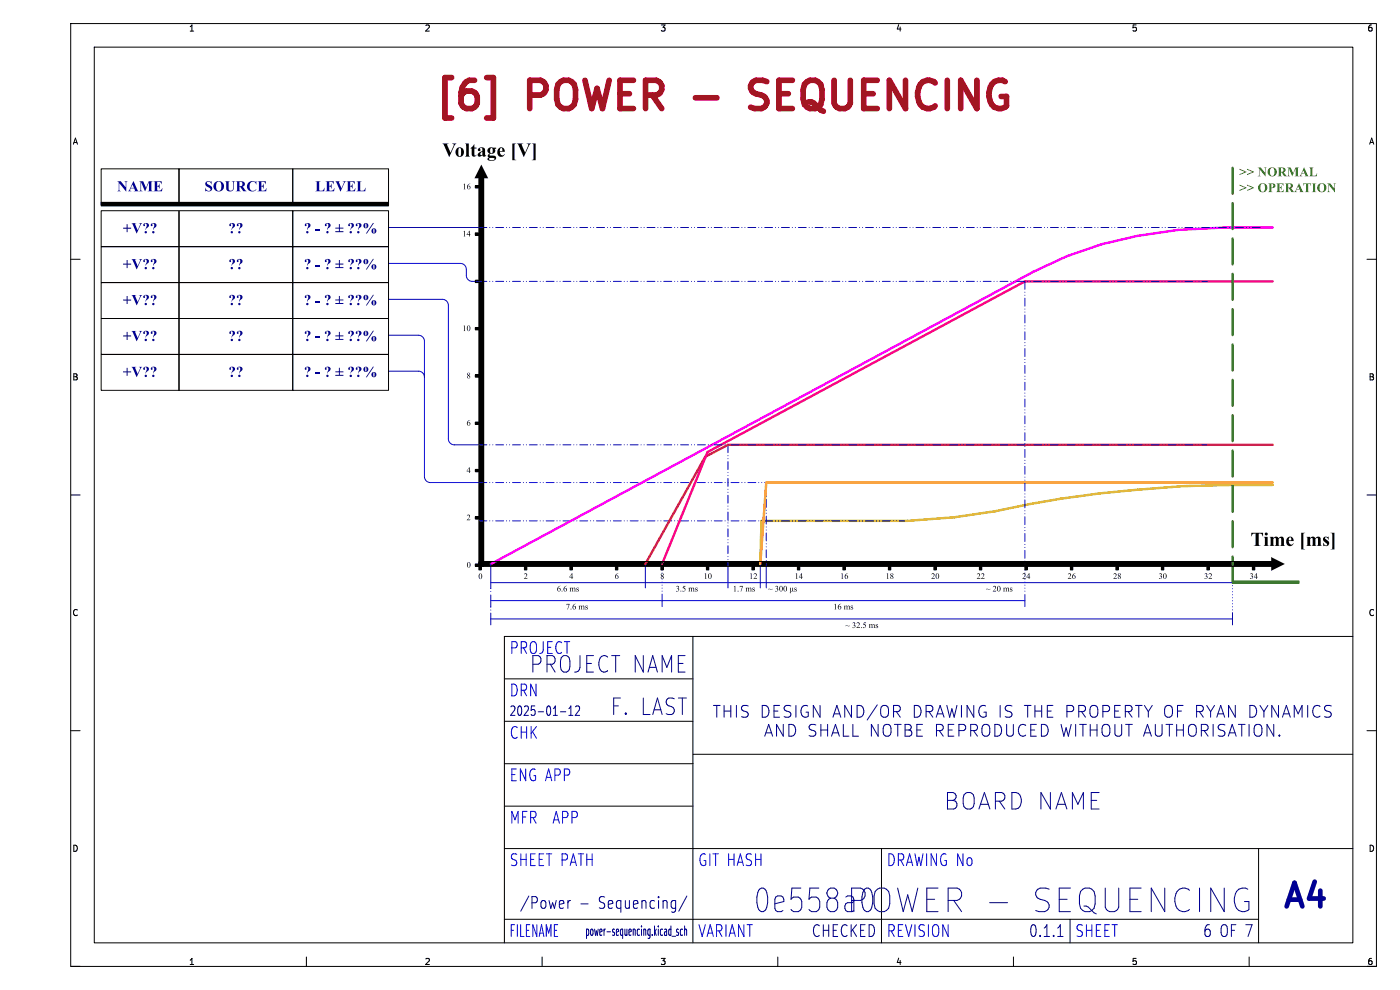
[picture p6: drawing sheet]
<svg xmlns="http://www.w3.org/2000/svg" width="297mm" height="210mm" viewBox="0 0 297 210" stroke-linecap="round" stroke-linejoin="round" font-family="sans-serif">
<g fill="none" stroke="#000" stroke-width=".21">
<path d="M15 5h277v200h-277zM20 10h267v190h-267zM15 55h2M290 55h2M15 105h2M290 105h2M147 135v65M287 135h-180v65M15 155h2M107 153h40M107 144h40M107 171h40"/>
<path d="M107 162h40M147 160h140M107 195h160M107 180h180M187 180v20M227 195v5M267 180v20M15 205h2M65 203v2M115 203v2M165 203v2M215 203v2"/>
<path d="M265 203v2M290 205h2"/>
</g>
<g fill="none" stroke="#00007f" stroke-width=".21">
<path d="M118.9 151h1.1M120.7 151.8h.8M120.7 150.3l.4-.5v2M122.1 149.9l.2-.1h.4l.2 .1 .1 .4-1 1.5h1M151.3 149.6h1.5M152.1 149.6v2.5M153.6 149.6v2.5M155 149.6v2.5M156.2 149.6v2.5M158.7 149.8l-.9-.2a.6 .6 0 0 0-.5 .5 .6 .6 0 0 0 .2 .6M162.2 156.2l.9-2.5 .8 2.5M163.1 150.7a1.09 1.09 0 0 0-1.4-1.1v2.5"/>
<path d="M165.4 149.6h-1.2v2.5M166.2 153.7v2.5l-1.5-2.5v2.5M167.4 153.7v2.5l.9-.2 .4-.4M167.8 149.8l-1-.2a.6 .6 0 0 0-.4 .5 .6 .6 0 0 0 .2 .6M168.8 149.6v2.5M171.3 149.8a.96 .96 0 0 0-1 0 .96 .96 0 0 0-.4 .9M173.1 155.7l-.5 .5-1-.2M174 149.6v2.5l-1.5-2.5v2.5M174.1 153.7v2.5M175.6 153.7v2.5M176.4 156.2l.8-2.5 .9 2.5M176.7 152.1l.8-2.5 .9 2.5"/>
<path d="M178.9 153.7v2.5h1.2M180.6 149.6v2.5l-1.4-2.5v2.5M180.9 153.7v2.5h1.2M183.3 150.7a1.09 1.09 0 0 0-1.5-1.1v2.5M186.1 149.5l-2.1 3.2M186.3 153.7v2.5l-1.4-2.5v2.5M186.8 151.3v-.8a.83 .83 0 0 1 .9-.9 .83 .83 0 0 1 .8 .9v.8M187.4 155.3a.83 .83 0 0 0 .8 .9 .83 .83 0 0 0 .8-.9M190.5 153.7v2.5M190.9 150.7a.68 .68 0 0 0-.4-1.1h-.9v2.5M192 153.7v2.5h1l.4-.5M194.5 153.7v2.5h1.2"/>
<path d="M195.4 150.7a1.09 1.09 0 0 0-1.4-1.1v2.5M197.7 150.8a.68 .68 0 0 0 .2-.6 .68 .68 0 0 0-.5-.6h-.9v2.5M198.6 152.1l.8-2.5 .9 2.5M198.7 153.7v2.5M199.3 155l.8 1.2M200.9 149.6l.6 2.5 .4-1.7 .5 1.7 .6-2.5M201.2 153.7v2.5h1.2M203.4 153.7v2.5M204 149.6v2.5M205.9 153.7v2.5M206.5 155l.9 1.2M206.6 149.6v2.5l-1.4-2.5v2.5"/>
<path d="M208.4 154a.84 .84 0 0 1 1-.3 .84 .84 0 0 1 .6 .8v.8a.83 .83 0 0 1-.9 .9 .83 .83 0 0 1-.8-.9zM209.1 149.8a1.03 1.03 0 0 0-1.2 .1 1.03 1.03 0 0 0-.2 1.2 .94 .94 0 0 0 .4 .9 .94 .94 0 0 0 1.1-.1v-.8h-.5M211 153.7a1.32 1.32 0 0 1 1.5 .8 1.32 1.32 0 0 1-.5 1.5l-1 .2zM212.2 149.6v2.5M213.5 153.7v2l.5 .5 .7-.2 .3-.3v-2M214.7 149.8l-1-.2a.61 .61 0 0 0-.5 .6 .61 .61 0 0 0 .5 .6 .91 .91 0 0 1 1 .6 .64 .64 0 0 1-.5 .7l-.9-.1M217.3 149.6h1.4M217.6 153.9a1 1 0 0 0-1.2 0 1 1 0 0 0-.4 1.2 .94 .94 0 0 0 .5 1 .94 .94 0 0 0 1.1-.2M218 149.6v2.5M218.7 154.9h.8M219.6 149.6v2.5M219.6 150.8h1.4"/>
<path d="M219.9 153.7h-1.2v2.5h1.2M220.9 153.7a1.32 1.32 0 0 1 1.5 .8 1.32 1.32 0 0 1-.5 1.5l-1 .2zM221 149.6v2.5M222.2 150.8h.8M223.4 149.6h-1.2v2.5h1.2M225.1 153.7l.6 2.5 .5-1.8 .4 1.8 .6-2.5M226.3 151h1a.68 .68 0 0 0 .5-.7 .68 .68 0 0 0-.5-.7h-1v2.5M228.2 153.7v2.5M228.8 151h1a.68 .68 0 0 0 .5-.7 .68 .68 0 0 0-.5-.7h-1v2.5M229 153.7h1.5M229.4 151l.9 1.1M229.7 153.7v2.5"/>
<path d="M231.3 154.9h1.4M231.3 153.7v2.5M231.6 149.8a.83 .83 0 0 1 .9-.1 .83 .83 0 0 1 .4 .8v.8a.83 .83 0 0 1-.8 .9 .83 .83 0 0 1-.9-.9v-.8l.1-.5zM232.7 153.7v2.5M233.9 154a.84 .84 0 0 1 1-.3 .84 .84 0 0 1 .6 .8v.8a.83 .83 0 0 1-.9 .9 .83 .83 0 0 1-.8-.9zM234 151h.9a.68 .68 0 0 0 .5-.7 .68 .68 0 0 0-.5-.7h-.9v2.5M236.5 150.8h.8M236.5 153.7v2l.1 .2 .4 .3h.5l.5-.5M237.7 149.6h-1.2v2.5h1.2M239.5 153.7v2.5M240 150.7a.68 .68 0 0 0-.3-1.1h-1v2.5M240.9 149.6h1.4"/>
<path d="M241.6 149.6v2.5M242.6 156.2l.8-2.5 .9 2.5M242.8 149.6l.8 1.4 .8-1.4M245.1 155.7l.5 .5 .7-.2 .2-.3M247.1 151.3v-.8a.83 .83 0 0 1 .8-.9 .83 .83 0 0 1 .8 .9v.8M248.1 153.7v2.5M249.6 154.9h1.4M249.6 153.7v2.5M249.8 150.8h.8M251 149.6h-1.2v2.5M251 153.7v2.5M252.1 155.3a.83 .83 0 0 0 .9 .9 .83 .83 0 0 0 .8-.9"/>
<path d="M254.9 153.7v2.5M255.2 150.7a.68 .68 0 0 0-.4-1.1h-1v2.5M255.5 155l.8 1.2M256 149.6l.8 1.4 .9-1.4M257.4 153.7v2.5M258.1 152.1l.9-2.5 .8 2.5M259.9 155.7l-.5 .5-1-.2M260.6 156.2l.8-2.5 .8 2.5M262.1 149.6v2.5l-1.5-2.5v2.5M262.7 153.7h1.4M263.4 153.7v2.5M265 153.7v2.5"/>
<path d="M266 155.3a.83 .83 0 0 0 .9 .9 .83 .83 0 0 0 .8-.9M266.6 150.7a1.09 1.09 0 0 0-1.4-1.1v2.5M267.3 149.6l.8 1.4 .9-1.4M270.2 153.7v2.5l-1.4-2.5v2.5M271.2 149.6v2.5l-1.4-2.5v2.5M271.4 155.9l.1 .1-.1 .2M271.4 155.9l-.1 .1 .1 .2M271.4 155.9v.3M272.1 152.1l.8-2.5 .8 2.5M274.6 152.1v-2.5l.8 1.8 .8-1.8v2.5M277.4 149.6v2.5M280 149.9a.93 .93 0 0 0-1-.1 .93 .93 0 0 0-.5 .9"/>
<path d="M282.4 149.8l-.9-.2a.6 .6 0 0 0-.5 .5 .6 .6 0 0 0 .2 .6M120.5 191v1.7M121 191l-.3 .1-.2 .4M142.6 198.6h.7M143.9 197.2l-.1-.1a.39 .39 0 0 0-.3 .4 .39 .39 0 0 0 .4 .4v.4h-.4M144.8 197.2l-.3-.1-.2 .4 .1 .8h.4M145.2 197.3l.2-.2 .2 .1 .1 1.2M145.2 196.4v2M145.7 190.1l-1.7 3.2M209.9 191.5h3.9M224.4 198.7h1.1"/>
</g>
<g fill="#000">
<path d="M21.5 42.9h60.9v.8h-60.9zM100.8 59.4h1.6v.5h-1.6zM100.8 49.4h1.6v.5h-1.6zM100.8 69.5h1.6v.5h-1.6zM100.8 79.5h1.6v.5h-1.6zM100.8 89.5h1.6v.5h-1.6zM100.8 99.6h1.6v.5h-1.6zM100.8 119.6h1.6v.5h-1.6zM100.8 109.6h1.6v.5h-1.6zM101.6 119.4h.5v1.5h-.5zM111.3 119.4h.5v1.5h-.5zM120.9 119.4h.5v1.5h-.5z"/>
<path d="M178.8 119.4h.5v1.5h-.5zM188.5 119.4h.5v1.5h-.5zM198.1 119.4h.5v1.5h-.5zM207.8 119.4h.5v1.5h-.5zM217.4 119.4h.5v1.5h-.5zM227.1 119.4h.5v1.5h-.5zM236.7 119.4h.5v1.5h-.5z"/>
</g>
<path d="M261.5 123.2h14.1v.5h-14.1z" fill="#357b26"/>
<path d="M101.6 37.6h1v82.5h-1zM101.6 119.1h168.4v1h-168.4zM130.6 119.4h.5v1.5h-.5zM140.2 119.4h.5v1.5h-.5zM149.9 119.4h.5v1.5h-.5zM159.5 119.4h.5v1.5h-.5zM169.2 119.4h.5v1.5h-.5zM246.4 119.4h.5v1.5h-.5zM256 119.4h.5v1.5h-.5zM265.7 119.4h.5v1.5h-.5z" fill="#000"/>
<path d="M217.4 119.6v6.1M104.1 128.8v1.2M104.1 124.8v1.3M140.5 120.3v5.8M261.5 130v-6.5" fill="none" stroke="#0000c2" stroke-width=".21" stroke-dasharray="0 .6"/>
<path d="M270 102.9a258.5 258.5 0 0 0-58.9 5.6l-8.7 1.2-9.9 .8h-31l-.2 9.1" fill="none" stroke="#c5c314" stroke-width=".5"/>
<path d="M270 48.3h-10.2a92.7 92.7 0 0 0-33.5 6.1l-7.1 3.3-115.1 61.9" fill="none" stroke="#f0f" stroke-width=".5"/>
<path d="M270 59.7h-52.6l-67.3 36.2-9.6 23.7" fill="none" stroke="#ff0085" stroke-width=".5"/>
<path d="M101.6 59.7h154.6M101.6 48.3h165.9M217.4 59.7v59.9M101.6 94.4h154.4M154.4 94.4v25.2M101.6 102.4h154.4M101.6 110.5h90.3M162.6 102.4v17.4" fill="none" stroke="#0000c2" stroke-width=".21" stroke-dasharray="1.7 .6 0 .6 0 .6"/>
<g fill="none" stroke="#0000c2" stroke-width=".21">
<path d="M82.4 55.9h15.3M82.4 48.3h19.2M98.9 57.2v1.2M100.2 59.7h1.4M82.4 63.5h11.5M82.4 71.1h6.4M82.4 78.7h6.4M90 72.4v28.7M95.1 64.8v28.3M96.4 94.4h5.1M91.3 102.4h10.8M104.1 119.6v5.2"/>
<path d="M136.9 119.6v5.1M154.4 119.6v5.1M161.3 119.8v4.9M162.6 119.8v4.9M104.1 126.2v2.6M104.1 130v2.6M104.1 131.3h157.4M104.1 127.4h113.3M104.2 123.6h157.3M140.5 126.1v2.6M217.4 126.1v2.6M261.5 130v2.6"/>
</g>
<path d="M270 94.4h-115.6l-4.8 2.5-12.7 22.7" fill="none" stroke="#da242c" stroke-width=".5"/>
<path d="M270 102.4h-107.4l-1.3 17.2" fill="none" stroke="#fc8600" stroke-width=".5"/>
<path d="M261.5 123.6v-88" fill="none" stroke="#357b26" stroke-width=".5" stroke-dasharray="5.5 2"/>
<path d="M38 35.8h24.1v7.6h-24.1zM21.5 44.7h16.5v7.6h-16.5zM62.1 52.3h20.3v7.6h-20.3z" fill="none" stroke="#000" stroke-width=".21"/>
<path d="M103.2 16.5h1.5v8.5h-1.5M161.8 17h-1.4a1.46 1.46 0 0 0-1.2 1.5 1.46 1.46 0 0 0 1.2 1.4l1.1 .3M147.5 20.7h4.6M159.2 22.7l.9 .3h1.4" fill="none" stroke="#a21622" stroke-width="1.2"/>
<g fill="#00007f">
<path d="M64.8 55.1a.61 .61 0 0 1 1 .1 .61 .61 0 0 1-.5 .9l-.2 .3 .3-.7a.33 .33 0 0 0 0-.5 .33 .33 0 0 0-.5-.1l.1 .2a.21 .21 0 0 1-.2 .3 .21 .21 0 0 1-.1-.3z"/>
<path d="M66.9 56.2h.9v.3h-.9z"/>
<path d="M69.1 55.1a.61 .61 0 0 1 1 .1 .61 .61 0 0 1-.5 .9l-.2 .3 .2-.7a.33 .33 0 0 0 .1-.5 .33 .33 0 0 0-.5-.1l.1 .2a.21 .21 0 0 1-.3 .3 .21 .21 0 0 1-.1-.3z"/>
<path d="M71.1 55.9h.8v-.7h.2v.7h.7v.2h-.7v.6h.7v.2h-1.7v-.2h.8v-.6h-.8z"/>
<circle cx="65.2" cy="56.9" r=".25"/>
<circle cx="69.5" cy="56.9" r=".25"/>
</g>
<path d="M62.1 67.6h20.3v7.6h-20.3z" fill="none" stroke="#000" stroke-width=".21"/>
<g fill="#00007f">
<path d="M64.8 70.3a.61 .61 0 0 1 1 .1 .61 .61 0 0 1-.5 .9l-.2 .3 .3-.7a.33 .33 0 0 0 0-.5 .33 .33 0 0 0-.5 0l.1 .2a.21 .21 0 0 1-.2 .2 .21 .21 0 0 1-.1-.3z"/>
<path d="M66.9 71.4h.9v.4h-.9z"/>
<path d="M69.1 70.3a.61 .61 0 0 1 1 .1 .61 .61 0 0 1-.5 .9l-.2 .3 .2-.7a.33 .33 0 0 0 .1-.5 .33 .33 0 0 0-.5 0l.1 .2a.21 .21 0 0 1-.3 .2 .21 .21 0 0 1-.1-.3z"/>
<path d="M71.1 71.2h.8v-.8h.2v.8h.7v.2h-.7v.5h.7v.2h-1.7v-.2h.8v-.5h-.8z"/>
<circle cx="65.2" cy="72.1" r=".25"/>
<circle cx="69.5" cy="72.1" r=".25"/>
</g>
<path d="M62.1 75.2h20.3v7.6h-20.3z" fill="none" stroke="#000" stroke-width=".21"/>
<g fill="#00007f">
<path d="M64.8 77.9a.61 .61 0 0 1 1 .1 .61 .61 0 0 1-.5 .9l-.2 .3 .3-.7a.33 .33 0 0 0 0-.5 .33 .33 0 0 0-.5 0l.1 .2a.21 .21 0 0 1-.2 .3 .21 .21 0 0 1-.1-.4z"/>
<path d="M66.9 79h.9v.4h-.9z"/>
<path d="M69.1 77.9a.61 .61 0 0 1 1 .1 .61 .61 0 0 1-.5 .9l-.2 .3 .2-.7a.33 .33 0 0 0 .1-.5 .33 .33 0 0 0-.5 0l.1 .2a.21 .21 0 0 1-.3 .3 .21 .21 0 0 1-.1-.4z"/>
<path d="M71.1 78.8h.8v-.8h.2v.8h.7v.2h-.7v.5h.7v.2h-1.7v-.2h.8v-.5h-.8z"/>
<circle cx="65.2" cy="79.7" r=".25"/>
<circle cx="69.5" cy="79.7" r=".25"/>
</g>
<path d="M62.1 59.9h20.3v7.7h-20.3z" fill="none" stroke="#000" stroke-width=".21"/>
<g fill="#00007f">
<path d="M64.8 62.7a.61 .61 0 0 1 1 .1 .61 .61 0 0 1-.5 .9l-.2 .3 .3-.7a.33 .33 0 0 0 0-.5 .33 .33 0 0 0-.5 0l.1 .2a.21 .21 0 0 1-.2 .2 .21 .21 0 0 1-.1-.3z"/>
<path d="M66.9 63.8h.9v.3h-.9z"/>
<path d="M69.1 62.7a.61 .61 0 0 1 1 .1 .61 .61 0 0 1-.5 .9l-.2 .3 .2-.7a.33 .33 0 0 0 .1-.5 .33 .33 0 0 0-.5 0l.1 .2a.21 .21 0 0 1-.3 .2 .21 .21 0 0 1-.1-.3z"/>
<path d="M71.1 63.5h.8v-.7h.2v.7h.7v.2h-.7v.6h.7v.2h-1.7v-.2h.8v-.6h-.8z"/>
<circle cx="65.2" cy="64.5" r=".25"/>
<circle cx="69.5" cy="64.5" r=".25"/>
</g>
<path d="M62.1 35.8h20.3v7.6h-20.3zM62.1 44.7h20.3v7.6h-20.3z" fill="none" stroke="#000" stroke-width=".21"/>
<g fill="#00007f">
<path d="M64.8 47.4a.61 .61 0 0 1 1 .2 .61 .61 0 0 1-.5 .8l-.2 .4 .3-.8a.33 .33 0 0 0 0-.4 .33 .33 0 0 0-.5-.1l.1 .2a.21 .21 0 0 1-.2 .3 .21 .21 0 0 1-.1-.4z"/>
<path d="M66.9 48.6h.9v.3h-.9z"/>
<path d="M69.1 47.4a.61 .61 0 0 1 1 .2 .61 .61 0 0 1-.5 .8l-.2 .4 .2-.8a.33 .33 0 0 0 .1-.4 .33 .33 0 0 0-.5-.1l.1 .2a.21 .21 0 0 1-.3 .3 .21 .21 0 0 1-.1-.4z"/>
<path d="M71.1 48.3h.8v-.8h.2v.8h.7v.2h-.7v.5h.7v.2h-1.7v-.2h.8v-.5h-.8z"/>
<circle cx="65.2" cy="49.3" r=".25"/>
<circle cx="69.5" cy="49.3" r=".25"/>
</g>
<g fill="none" stroke="#000" stroke-width=".21">
<path d="M21.5 35.8h16.5v7.6h-16.5zM101.6 37.6h1v82.5h-1zM21.5 59.9h16.5v7.7h-16.5zM21.5 52.3h16.5v7.6h-16.5zM21.5 42.9h60.9v.8h-60.9zM38 59.9h24.1v7.7h-24.1zM38 52.3h24.1v7.6h-24.1zM38 44.7h24.1v7.6h-24.1zM100.8 59.4h1.6v.5h-1.6zM100.8 49.4h1.6v.5h-1.6zM21.5 67.6h16.5v7.6h-16.5zM21.5 75.2h16.5v7.6h-16.5z"/>
<path d="M38 75.2h24.1v7.6h-24.1zM38 67.6h24.1v7.6h-24.1zM100.8 69.5h1.6v.5h-1.6zM100.8 79.5h1.6v.5h-1.6zM100.8 89.5h1.6v.5h-1.6zM100.8 99.6h1.6v.5h-1.6zM100.8 119.6h1.6v.5h-1.6zM100.8 109.6h1.6v.5h-1.6zM101.6 119.4h.5v1.5h-.5zM101.6 119.1h168.4v1h-168.4zM111.3 119.4h.5v1.5h-.5zM120.9 119.4h.5v1.5h-.5z"/>
<path d="M130.6 119.4h.5v1.5h-.5zM140.2 119.4h.5v1.5h-.5zM149.9 119.4h.5v1.5h-.5zM159.5 119.4h.5v1.5h-.5zM169.2 119.4h.5v1.5h-.5zM178.8 119.4h.5v1.5h-.5zM188.5 119.4h.5v1.5h-.5zM198.1 119.4h.5v1.5h-.5zM207.8 119.4h.5v1.5h-.5zM217.4 119.4h.5v1.5h-.5zM227.1 119.4h.5v1.5h-.5zM236.7 119.4h.5v1.5h-.5z"/>
<path d="M246.4 119.4h.5v1.5h-.5zM256 119.4h.5v1.5h-.5zM265.7 119.4h.5v1.5h-.5z"/>
</g>
<path d="M163 124.9l.7 .1 .2-.1-.2 .2-.5-.1-.2 .1zM164.6 124.3l.4 .1-.1 .4a.37 .37 0 0 1 .1 .5 .37 .37 0 0 1-.6 .1 .29 .29 0 0 0 .5-.1 .29 .29 0 0 0-.3-.4 .24 .24 0 0 0 .3-.2 .24 .24 0 0 0-.1-.3 .24 .24 0 0 0-.3 .1zM165.5 124.4v-.1a.55 .55 0 0 1 .6 .6 .55 .55 0 0 1-.6 .5l-.2-.4 .2-.1a.3 .3 0 0 0 0 .4 .3 .3 0 0 0 .3 .1l.1-.9-.3-.1-.1 .5h-.2zM166.4 124.4v-.1a.55 .55 0 0 1 .6 .6 .55 .55 0 0 1-.6 .5l-.2-.4 .2-.1a.3 .3 0 0 0-.1 .4 .3 .3 0 0 0 .4 .1v-.9l-.2-.1-.1 .5h-.2zM167.6 124.7h.2v.6l.1 .1 .2-.1v-.6h.1l.1 .7 .1-.1-.1 .2h-.2a.31 .31 0 0 0-.4 0 .31 .31 0 0 0 0 .3l-.1-.1zM168.6 124.7h.4v.2l-.2-.2-.2 .1 .1 .2a.29 .29 0 0 1 .3 .4 .29 .29 0 0 1-.5 .1v-.3l.2 .2 .2-.1-.4-.3z" fill="#000"/>
<path d="M97.7 55.9a1.27 1.27 0 0 1 1.2 1.3M98.9 58.4a1.27 1.27 0 0 0 1.3 1.3M88.8 71.1a1.27 1.27 0 0 1 1.2 1.3M88.8 78.7a1.26 1.26 0 0 1 1.2 1.3M93.9 63.5a1.27 1.27 0 0 1 1.2 1.3M95.1 93.1a1.27 1.27 0 0 0 1.3 1.3M90 101.1a1.27 1.27 0 0 0 1.3 1.3" fill="none" stroke="#0000c2" stroke-width=".21"/>
<path d="M261.5 123.2h14.1v.5h-14.1z" fill="none" stroke="#357b26" stroke-width=".21"/>
<g font-size="8.4" fill="#a21622">
<text x="91.5" y="25.1">[6]</text>
<text x="112.2" y="25.1">POWER</text>
<text x="164.1" y="25.1">SEQUENCING</text>
</g>
<g font-size="7" fill="#00007f">
<text x="160.2" y="194">0e558a0POWER -</text>
<text x="218.3" y="194">SEQUENCING</text>
<text x="271.5" y="194">A4</text>
</g>
<g font-size="4.9" fill="#00007f">
<text x="112.6" y="143">PROJECT NAME</text>
<text x="129.7" y="152">F. LAST</text>
<text x="200.3" y="172">BOARD NAME</text>
</g>
<g font-size="4.2">
<text x="93.8" y="33.7">Voltage[V]</text>
<text x="100" y="38.9">þÿ%²</text>
<text x="265.3" y="116.3">Time[ms]</text>
<text x="273.6" y="121.7" transform="rotate(-90 273.6 121.7)">þÿ%¼</text>
</g>
<g font-size="3.5" fill="#00007f">
<text x="108" y="139">PROJECT</text>
<text x="137.2" y="154.5">DRAWING IS THE</text>
<text x="169.4" y="154.5">PROPERTY OF</text>
<text x="196.9" y="154.5">RYAN</text>
<text x="237.7" y="154.5">SHALL</text>
<text x="250.8" y="154.5">NOTBE</text>
<text x="264.5" y="154.5">REPRODUCED WITH</text>
<text x="110.3" y="193">/Power</text>
<text x="122.9" y="193">-</text>
<text x="126.9" y="193">Sequencing/</text>
<text x="172.2" y="199">CHECKED</text>
<text x="218.3" y="199">0.1.1</text>
<text x="255.3" y="199">6 OF 7</text>
</g>
<g font-size="3.5" fill="#00f">
<text x="108" y="148">DRN</text>
<text x="108" y="157">CHK</text>
<text x="108" y="166">ENG APP</text>
<text x="108" y="175">MFR</text>
<text x="117.1" y="175">APP</text>
<text x="108" y="184">SHEET PATH</text>
<text x="148" y="184">GIT HASH</text>
<text x="188" y="184">DRAWING No</text>
<text x="108" y="199">FILENAME</text>
<text x="148" y="199">VARIANT</text>
<text x="188" y="199">REVISION</text>
<text x="228" y="199">SHEET</text>
</g>
<g font-size="3.2" fill="#00007f">
<text x="24.8" y="41.4">NAME</text>
<text x="43.4" y="41.4">SOURCE</text>
<text x="66.8" y="41.4">LEVEL</text>
<text x="26.1" y="50.3">+V??</text>
<text x="48.4" y="50.3">??</text>
<text x="73.7" y="50.3">??%</text>
<text x="26.1" y="57.9">+V??</text>
<text x="48.4" y="57.9">??</text>
<text x="73.7" y="57.9">??%</text>
<text x="26.1" y="65.5">+V??</text>
<text x="48.4" y="65.5">??</text>
<text x="73.7" y="65.5">??%</text>
<text x="26.1" y="73.2">+V??</text>
<text x="48.4" y="73.2">??</text>
<text x="73.7" y="73.2">??%</text>
<text x="26.1" y="80.8">+V??</text>
<text x="48.4" y="80.8">??</text>
<text x="73.7" y="80.8">??%</text>
</g>
<g font-size="2.8" fill="#357b26">
<text x="262.9" y="37.7">&gt;&gt; NORMAL</text>
<text x="262.9" y="41.1">&gt;&gt; OPERATION</text>
</g>
<g font-size="2.8" fill="#00007f">
<text x="108" y="152">2025-01-12</text>
<text x="124" y="198.7">power-sequencing.kicad_sch</text>
</g>
<g font-size="1.8">
<text x="40" y="6.9">1</text>
<text x="90" y="6.9">2</text>
<text x="140" y="6.9">3</text>
<text x="190" y="6.9">4</text>
<text x="240" y="6.9">5</text>
<text x="290" y="6.9">6</text>
<text x="15.3" y="30.9">A</text>
<text x="290.3" y="30.9">A</text>
<text x="98.1" y="40.6">16</text>
<text x="98.1" y="50.6">14</text>
<text x="98.1" y="70.7">10</text>
<text x="15.3" y="80.9">B</text>
<text x="99" y="80.7">8</text>
<text x="290.3" y="80.9">B</text>
<text x="99" y="90.8">6</text>
<text x="99" y="100.8">4</text>
<text x="99" y="110.8">2</text>
<text x="99" y="120.9">0</text>
<text x="101.5" y="123.3">0</text>
<text x="111.1" y="123.3">2</text>
<text x="118.1" y="125.9">6.6ms</text>
<text x="120.8" y="123.3">4</text>
<text x="130.4" y="123.3">6</text>
<text x="140.1" y="123.3">8</text>
<text x="143.3" y="125.9">3.5ms</text>
<text x="149.3" y="123.3">10</text>
<text x="155.5" y="125.9">1.7ms</text>
<text x="158.9" y="123.3">12</text>
<text x="168.6" y="123.3">14</text>
<text x="178.2" y="123.3">16</text>
<text x="187.9" y="123.3">18</text>
<text x="197.5" y="123.3">20</text>
<text x="207.2" y="123.3">22</text>
<text x="209.2" y="125.9">~ 20ms</text>
<text x="216.8" y="123.3">24</text>
<text x="226.5" y="123.3">26</text>
<text x="236.1" y="123.3">28</text>
<text x="245.8" y="123.3">30</text>
<text x="255.4" y="123.3">32</text>
<text x="265.1" y="123.3">34</text>
<text x="15.3" y="130.9">C</text>
<text x="120" y="129.7">7.6ms</text>
<text x="176.8" y="129.7">16ms</text>
<text x="290.3" y="130.9">C</text>
<text x="179.3" y="133.7">~ 32.5ms</text>
<text x="15.3" y="180.9">D</text>
<text x="290.3" y="180.9">D</text>
<text x="40" y="204.9">1</text>
<text x="90" y="204.9">2</text>
<text x="140" y="204.9">3</text>
<text x="190" y="204.9">4</text>
<text x="240" y="204.9">5</text>
<text x="290" y="204.9">6</text>
</g>
</svg>
